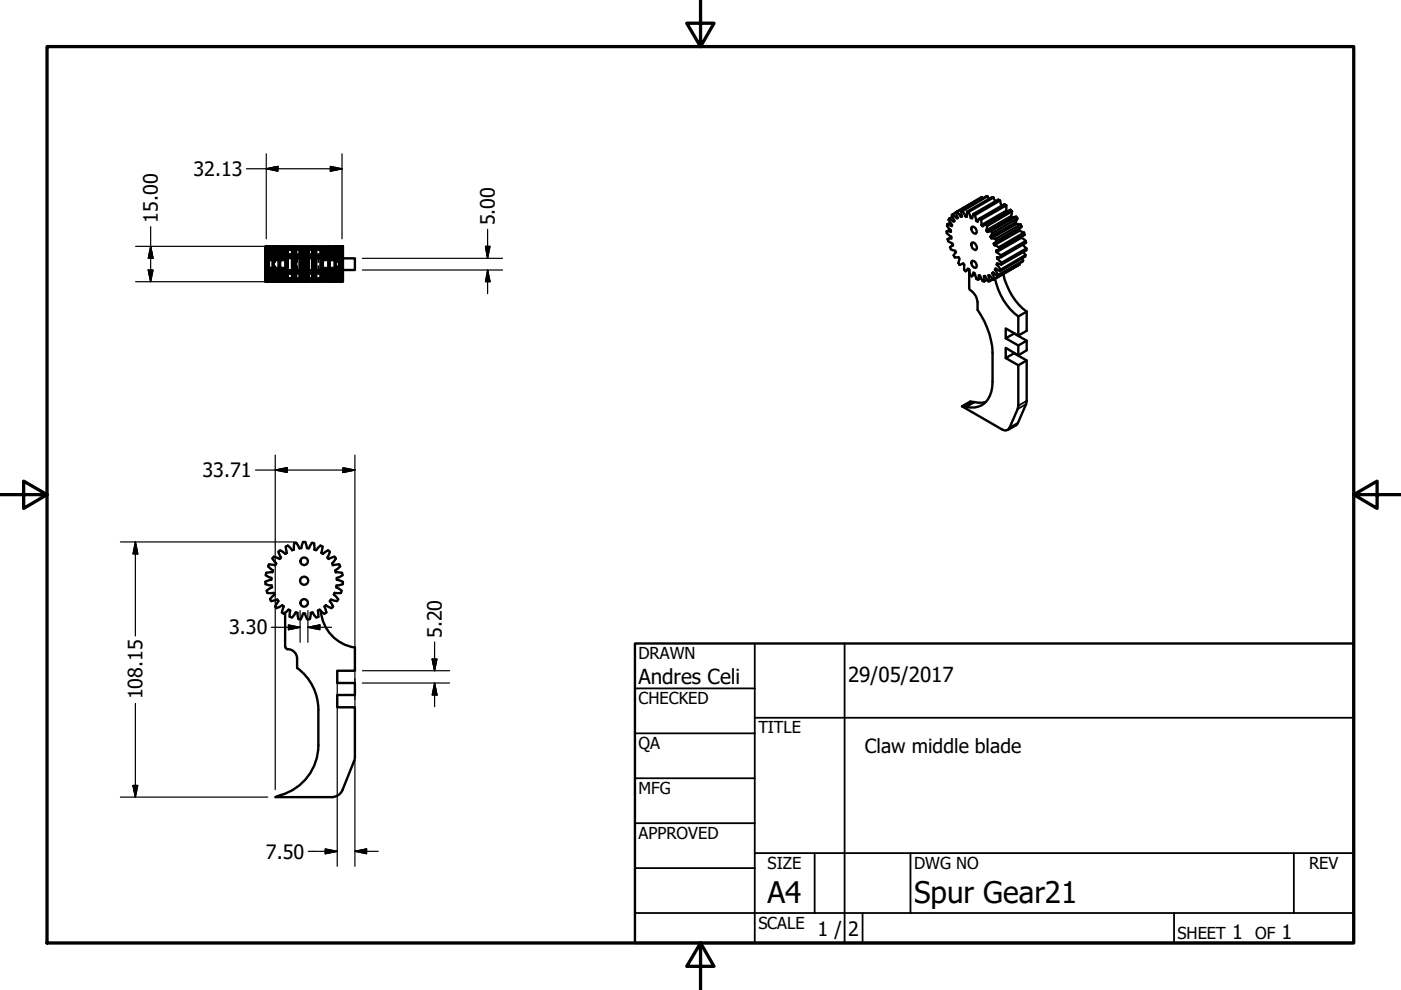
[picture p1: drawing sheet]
<svg xmlns="http://www.w3.org/2000/svg" width="297mm" height="210mm" viewBox="0 0 297 210" stroke-linecap="round" stroke-linejoin="round" font-family="sans-serif">
<!-- layer: Visible (ANSI) -->
<g fill="none" stroke="#000" stroke-width=".51">
<path d="M56.4 59.7v-7.5h-.1v7.5h3.1M56.4 52.2h.1M56.5 59.7v-7.5h.3v7.5M56.8 52.2h.2M57 59.7v-7.5h.8v7.5M57.8 52.2h.2M58 59.7v-7.5h1.1v7.5M59.1 52.2h.3M60.5 52.2h-1.1v7.5M60.5 59.7h.5M60.6 52.2l-.1 7.5h-1.1M60.6 52.2v7.5"/>
<path d="M60.6 52.2h.4M61.9 52.2h-.9v7.5M61.9 59.7h.4M62.3 52.2h-.4v7.5h-.9M62.3 52.2v7.5M62.4 59.7h.4M62.4 52.2h.4M63.5 59.7v-7.5h.4v7.5M63.5 52.2h-.7v7.5M63.9 52.2h.8M64.3 52.2v7.5h-1.5M64.3 59.7h.4"/>
<path d="M64.7 59.7h.4v-7.5h.4v7.5h-.4M65.1 52.2h-.4v7.5M65.5 52.2h.7v7.5h-.7M66.2 59.7h.4M66.2 52.2h.4M66.6 52.2h.5v7.5h-.5zM66.7 52.2v7.5M67.1 52.2h.8v7.5h-.8M67.9 59.7h.5M67.9 52.2h.5M68.4 52.2l.1 7.5zM68.5 52.2h1.1v7.5h-1.1"/>
<path d="M69.6 59.7h.3M69.6 52.2h.3M69.9 52.2h1v7.5h-1zM70.9 59.7h.3M70.9 52.2h.3M71.2 52.2h.7v7.5h-.7zM71.9 59.7h.2M71.9 52.2h.2M72.1 52.2h.4v7.5h-.4zM72.5 59.7h.1M72.5 52.2h.1M72.6 52.2h.1v7.5h-.1z"/>
<path d="M72.7 54.8h2.5v2.4h-2.5M200.7 49.1v.3l1 .8v.4l-.8 .1M200.9 47.5l-.1 .4 .8 1v.3l-.9-.1M200.9 50.7l.1 .5 1 .5 .1 .3-.7 .4 .2 .5 .9 .2 .2 .4-.5 .6 .2 .5 .9-.1 .2 .4-.3 .9 .3 .4 .7-.3 .3 .2-.1 1.1 .3 .3M201.3 46.3l-.2 .3 .8 1.1-.1 .3-.9-.5M201.4 48.7l-.7 .4M201.5 47.2l-.6 .3M201.7 50.3l-.8 .4M201.9 45.9l-.6 .4M202 45.4l-.2 .2 .6 1.2-.2 .2-.9-.7M202.1 52l-.4 .2M202.7 45l.4 1.2-.2 .1-.9-.9"/>
<path d="M202.7 45l-.7 .4M202.9 44.9l.8 1M202.9 44.9l-.2 .1M203.8 44.7l.2 1.2h-.3M203.8 44.7h.3M203.9 45.8l-.2 .1M204.1 44.7l.6 1.2M204.2 55.9h-.1M204.7 57.5l.5-.6 .3 .3 .2 1.1 .3 .3M205 45.8l-.3 .1M205 44.9v1h-.3M205 44.9h.4"/>
<path d="M205.4 44.9l.4 1.3 .3 .1 .3-.9M205.4 57.1l-.7 .4M206 58.6l.4-.8 .3 .1 .3 1.3 .4 .1M206 48.2a.86 .86 0 0 1 1 .3 .86 .86 0 0 1-.1 1 .98 .98 0 0 1-.9-1.3zM206 55.4a.86 .86 0 0 1 1 .3 .86 .86 0 0 1-.1 1 .98 .98 0 0 1-.9-1.3zM206 51.5l.1-.1a1.02 1.02 0 0 1 .8 1.6 1.08 1.08 0 0 1-.9-1.5zM206.2 46l-.4 .2M206.4 45.4l.3 .2M206.7 45.6l.2 1.2M206.7 58.2l-.7 .4M207.4 59.3l.1-1 .3 .1 .5 1.2 .4 .1M207.6 46.5l-.7 .3"/>
<path d="M207.7 46.3l-.4 .7-.4-.2M207.7 46.3l.3 .3M208 46.6l.1 1.1M208 59l-.6 .3M208.2 41.8l.2 .2M208.2 41.8l-5.3 3.1M208.2 41.8l-5.5 3.2M209 47.5l-.7 .5-.2-.3M209 47.5l.3 .4M209.1 48.9l.3 .3M209.3 47.9l-.2 1M209.3 59.3l-.6 .4"/>
<path d="M209.4 41.6l.3 .6M209.4 41.6l-5.3 3.1M209.4 41.6h-.3l-5.3 3.1M209.9 59.6l-.4 .1-.6-1.2h-.3l.1 1.2M210 50.2l.2 .3M210.1 49l-.7 .2M210.1 49l.3 .4M210.2 50.5l.9 .1M210.4 57.9l.2-.1 .9 .8M210.4 57.9l.5 1.3M210.4 49.4l-.4 .8M210.6 59.2l-.7 .4"/>
<path d="M210.6 57.8l-.2 .1M210.6 59.3l-.8-1-.3 .1 .4 1.2M210.6 41.9l-.3-.1-5.3 3.1M210.6 41.9l.4 .8M210.6 41.9l-5.2 3M210.7 51.7l.1 .3M210.8 52l1 .4M210.9 59.2l-.3 .1M210.9 59.1a13.3 13.3 0 0 0 5 8l1.8-1M210.9 57.2l.2-.3 .9 .6M210.9 57.2l.7 1.1M211.1 50.6l.2 .5"/>
<path d="M211.2 57l-.3 .2M211.3 53.4l.9 .7M211.3 51.1l-.6 .6M211.3 56.1l.1-.2 .9 .2M211.3 56.1l.9 1.1M211.5 54.8l.8 .9M211.6 55.9l-.3 .2M211.6 58.3l-.1 .3M211.8 52.4l.1 .5M211.9 52.9l-.7 .2 .1 .3M212 54.6l-.5 .2M212 42.5l.3 1.2"/>
<path d="M212 42.5l-5.3 3.1M212 42.5l-.4-.2-5.2 3.1M212.2 57.2l-.2 .3M212.2 54.1l.1 .4M212.3 54.5h-.9l.1 .3M212.3 55.7v.4M212.7 58.1a13.3 13.3 0 0 0 5 8M213.4 43.5v1.2M213.4 44.7l.2 .2M213.4 44.7l-5.3 3M213.4 43.5l-5.4 3.1M213.4 43.5l-.4-.2-5.3 3"/>
<path d="M214.2 44.5l-5.2 3M214.2 44.5l-5.5 3.2M214.2 44.5l.4 .3M214.4 45.8l.2 .3M214.4 45.8l-5.3 3.1M214.6 44.8l-.2 1M214.6 44.8l-5.3 3.1M214.6 46.1l-5.2 3.1M215.3 47.2l.2 .3M215.3 47.2l-5.3 3M215.5 45.9l-.9 .2M215.5 45.9l-5.4 3.1"/>
<path d="M215.5 45.9l.2 .4M215.5 47.5l.9 .1M215.5 47.5l-5.3 3M215.7 46.3l-.4 .9M215.7 46.3l-5.3 3.1M216 48.5l.2 .4M216 48.5l-5.3 3.2M216.1 55.9l.1 .2M216.2 48.9l.9 .4M216.2 56.1l-5.6 3.2M216.2 56.1l-5.3 3.1M216.2 48.9l-5.4 3.1"/>
<path d="M216.4 47.6l-5.3 3M216.4 47.6l.2 .4M216.5 50.2l.1 .2M216.6 50.4l.9 .7M216.6 48l-.6 .5M216.6 50.4l-5.3 3M216.6 48l-5.3 3.1M216.7 54.8l.2 .5M216.9 51.9l.7 .8M216.9 55.3l-5.4 3.3M216.9 55.3l-5.3 3M217 53.4l.4 .7"/>
<path d="M217.1 49.3l-5.3 3.1M217.1 49.3l.1 .5M217.2 49.8l-5.4 3.1M217.2 49.8l-5.3 3.1M217.4 54.1v.3l-5.4 3.1M217.4 54.1l-5.2 3.1M217.5 51.1l.1 .4-5.3 3M217.5 51.1l-5.3 3M217.6 52.7v.4l-5.3 3M217.6 52.7l-5.3 3M215 70.6l2.7 1.6v2.1M215 74.8l2.7 1.6v8.6l-.1 .7-1.8 3.9-.3 .5"/>
<path d="M215.9 77.4v8.6M217.7 66.1v4M205.7 85.1a7 7 0 0 0 3.3 .2M57 119.7l-.2 .4M59 117l.6 1.2M59.4 116.7l-.4 .3M59.4 116.7l1.1 .7M59.6 118.2l-.3 .3-1.2-.5-.4 .4 .9 1.1-.2 .3-1.4-.1M60.6 115.9l.4-.2 .9 1M60.6 115.9l.2 1.3M60.8 117.2l-.3 .2M62.3 116.5l-.4 .2"/>
<path d="M62.4 115.2l-.1 1.4M62.8 115.1l-.4 .1M62.8 115.1l.7 1.2M63.9 116.2l-.4 .1M63.9 116.2l.3-1.3h.4h.1l.4 1.3M65.1 116.2l.4 .1M66.1 115.1l-.6 1.2M66.1 115.1l.5 .1M66.6 115.2l.1 1.4M68.1 117.2l.4 .2M68.4 115.9l-.3 1.3M68.4 115.9l-.5-.2-.8 1-.4-.2"/>
<path d="M69.4 118.2l.3 .3M69.5 116.7l-1.1 .7M69.6 116.7l.4 .3M69.7 118.5l1.2-.5 .2 .3 .1 .1-.8 1.1 .2 .3M69.9 117l-.5 1.2M71.9 119.7l-1.3 .1M71.9 119.7l.2 .4-1 .8 .1 .4 1.3 .2M56.3 123.9l1.3 .2 .1 .4M56.3 122l1.3 .5-.1 .4-1.2 .4v.5M56.4 121.5l-.1 .4M56.9 120.1l1 .8-.1 .4M57.2 127l.3 .4 1.3-.3"/>
<path d="M57.7 124.5l-1.2 .7 .2 .5M57.7 121.3l-1.3 .2M58 125.7l.2 .4-.9 .9M58 125.7h-1.3M58.7 128.9l1.2-.6 .3 .3-.4 1.3 .4 .2 1-.8M58.8 127.1l.2 .3M59 127.5l-.6 1.1 .3 .3M60.5 129.9v7.2M60.5 137.2l.3 .4h.2a2 2 0 0 1 2 2v2a10.9 10.9 0 0 1 4.5 8.9M61.2 129.2l.3 .2M61.5 129.4l-.1 1.4 .5 .1 .8-1.1 .4 .1 .2 1.3 .5 .1M64.3 130.1l-.6 1.2"/>
<path d="M64.3 130.1h.4l.5 1.2M65.7 131.3h-.5M66.3 129.8l.7 1.1 .5-.1M66.3 129.8l-.4 .1-.2 1.3M67.7 129.3l1.1 .8M67.8 129.3l-.4 .1 .1 1.4M68 129.5a8.5 8.5 0 0 0 7.2 7.8M69.1 128.3l1.1 .6M69.1 128.3l-.3 .3 .4 1.3M69.2 129.9l-.4 .2M69.9 127.5l.7 1.1-.3 .3M70.9 125.7h1.4"/>
<path d="M70.9 125.7l-.1 .4 .9 .9M71.3 124.5l1.1 .7-.1 .5M71.4 122.9l1.2 .4M71.5 127.4l-1.3-.3-.3 .3M71.7 127l-.2 .4M72.5 121.5l.1 .5-1.2 .5v.4M72.7 123.4l-.1 .5-1.2 .2-.1 .4M75.2 137.3v4.9h-3.7v2.6h3.7v2.6h-3.7v2.6h3.7v10.8l-2.6 6.6a2.47 2.47 0 0 1-2.3 1.6M67.5 150.5v7.5a11 11 0 0 1-8 10.6l-1.1 .4h11.9"/>
<circle cx="64.5" cy="119" r=".79"/>
<circle cx="64.5" cy="127.8" r=".79"/>
<circle cx="64.5" cy="123.1" r=".86"/>
</g>
<!-- layer: Hidden (ANSI) -->
<g fill="none" stroke="#000" stroke-width=".38">
<path d="M56.3 52.2v3M56.3 56.7v3M56.6 52.2v3M56.6 56.7v3M56.7 52.2v3M56.7 56.7v3M57.3 52.2v3M57.3 56.7v3M57.5 52.2v3M57.5 56.7v3M57.6 52.2v3M57.6 56.7v3"/>
<path d="M57.7 52.2v3M57.7 56.7v3M57.8 52.2v3M57.8 56.7v3M57.9 52.2v3M57.9 56.7v3M58 52.2v3M58 56.7v3M58.2 52.2v3M58.2 56.7v3M58.4 57.2h.3M58.4 54.8h.3"/>
<path d="M58.4 52.2v3.4M58.4 56.4v3.3M58.5 52.2v3M58.5 56.7v3M58.7 52.2v3M58.7 56.7v3M58.8 52.2v3M58.8 56.7v3M59.1 52.2v3M59.1 56.7v3M59.1 54.8h.7M59.1 57.2h.7"/>
<path d="M59.3 52.2v3M59.3 56.7v3M59.5 54.8v.8M59.5 56.4v.8M59.6 52.2v3M59.6 56.7v3M59.8 52.2v3M59.8 56.7v3M59.9 52.2v3M59.9 56.7v3M60.1 57.2h.6M60.1 54.8h.6"/>
<path d="M60.2 52.2v3M60.2 56.7v3M60.5 54.8v.8M60.5 56.4v.8M60.8 52.2v3M60.8 56.7v3M61 57.2h.3M61 54.8h.3M61.2 52.2v.9M61.2 53.9v.9M61.2 57.2v.9M61.2 58.9v.8"/>
<path d="M61.4 57.2h.3M61.4 54.8h.3M61.5 52.2v.9M61.5 53.9v.9M61.5 57.2v.9M61.5 58.9v.8M61.8 57.2h.4M61.8 54.8h.4M61.9 52.2v.9M61.9 53.9v.9M61.9 57.2v.9M61.9 58.9v.8"/>
<path d="M62.3 52.2v3M62.3 56.7v3M62.4 57.2h.4M62.4 54.8h.4M62.7 52.2v.9M62.7 53.9v.9M62.7 57.2v.9M62.7 58.9v.8M62.9 57.2h.2M62.9 54.8h.2M63 54.8v.8M63 56.4v.8"/>
<path d="M63.1 52.2v.9M63.1 53.9v.9M63.1 57.2v.9M63.1 58.9v.8M63.2 57.2h.2M63.2 54.8h.2M63.3 52.2v.9M63.3 53.9v.9M63.3 57.2v.9M63.3 58.9v.8M63.6 57.2h.3M63.6 54.8h.3"/>
<path d="M63.6 52.2v3M63.6 56.7v3M63.8 52.2v.9M63.8 53.9v.9M63.8 57.2v.9M63.8 58.9v.8M64.1 57.2h.3M64.1 54.8h.3M64.3 52.2v.9M64.3 53.9v.9M64.3 57.2v.9M64.3 58.9v.8"/>
<path d="M64.5 57.2h.3M64.5 54.8h.3M64.7 52.2v.9M64.7 53.9v.9M64.7 57.2v.9M64.7 58.9v.8M65 57.2h.3M65 54.8h.3M65.2 52.2v.9M65.2 53.9v.9M65.2 57.2v.9M65.2 58.9v.8"/>
<path d="M65.3 52.2v3M65.3 56.7v3M65.5 57.2h.2M65.5 54.8h.2M65.7 52.2v.9M65.7 53.9v.9M65.7 57.2v.9M65.7 58.9v.8M65.8 57.2h.2M65.8 54.8h.2M65.8 52.2v.9M65.8 53.9v.9"/>
<path d="M65.8 57.2v.9M65.8 58.9v.8M66.2 57.2h.3M66.2 54.8h.3M66.3 52.2v.9M66.3 53.9v.9M66.3 57.2v.9M66.3 58.9v.8M66.7 52.2v3M66.7 56.7v3M66.8 57.2h.4M66.8 54.8h.4"/>
<path d="M67.1 52.2v.9M67.1 53.9v.9M67.1 57.2v.9M67.1 58.9v.8M67.3 57.2h.2M67.3 54.8h.2M67.4 52.2v.9M67.4 53.9v.9M67.4 57.2v.9M67.4 58.9v.8M67.5 52.2v.9M67.5 53.9v1.7"/>
<path d="M67.5 56.4v1.7M67.5 58.9v.8M67.6 57.2h.2M67.6 54.8h.2M67.8 52.2v.9M67.8 53.9v.9M67.8 57.2v.9M67.8 58.9v.8M67.9 57.2h1.6M67.9 54.8h1.6M68 54.8v.8M68 56.4v.8"/>
<path d="M68.1 52.2v3M68.1 56.7v3M68.8 52.2v3M68.8 56.7v3M69.1 52.2v3M69.1 56.7v3M69.2 52.2v3M69.2 56.7v3M69.4 52.2v3M69.4 56.7v3M69.7 52.2v3M69.7 56.7v3"/>
<path d="M69.9 52.2v3M69.9 56.7v3M70.2 52.2v3M70.2 56.7v3M70.3 52.2v3M70.3 56.7v3M70.4 52.2v3M70.4 56.7v3M70.6 52.2v3M70.6 56.7v3M70.7 52.2v3M70.7 56.7v3"/>
<path d="M70.9 52.2v3M70.9 56.7v3M71.1 52.2v3M71.1 56.7v3M71.1 57.2h1.6M71.1 54.8h1.6M71.2 52.2v3M71.2 56.7v3M71.4 52.2v3M71.4 56.7v3M71.5 54.8v.8M71.5 56.4v.8"/>
<path d="M71.7 52.2v3M71.7 56.7v3M72.3 52.2v3M72.3 56.7v3M72.4 52.2v3M72.4 56.7v3M72.6 52.2v3M72.6 56.7v3"/>
</g>
<!-- layer: Visible Narrow (ANSI) -->
<path d="M215.8 89.6l-1.7 1M217.6 85.7l-1.8 1M217.7 85l-1.8 1" fill="none" stroke="#000" stroke-width=".38"/>
<path d="M205.5 57.1v3.9a1.05 1.05 0 0 0 .7 .9 3.9 3.9 0 0 1 1.1 3.8 17.6 17.6 0 0 1 3.1 9.1v6.1a5.2 5.2 0 0 1-2.9 5.3l-.9 .2-1.8-.1M215 74.9l-1.8 1 2.7 1.5 1.8-1M215 70.7l-1.8 1 2.7 1.6M215.9 67.1v4.1M217.7 74.3l-1.8 1-2.7-1.5v2.1M217.7 72.2l-1.8 1.1v2M217.7 70.1l-1.8 1.1-2.7-1.6v2.1M205.7 85.1l-1.7 1 .8 .2 1.8-1M215.5 90.1l-1.8 1.1M215.9 86l-.1 .7-1.7 3.9a1.08 1.08 0 0 1-1.7 .4l-8.4-4.9" fill="none" stroke="#000" stroke-width=".51"/>
<!-- layer: Border (ANSI) -->
<path d="M148.5 -.1v10l-2.9-5h5.8l-2.9 5M10 9.9h277v190h-277zM0 104.9h10l-5-2.9v5.8l5-2.9M287 104.9l5 2.9v-5.8l-5 2.9h10M148.5 199.9l2.9 5h-5.8l2.9-5v10" fill="none" stroke="#000" stroke-width=".7"/>
<!-- layer: Title (ANSI) -->
<g fill="none" stroke="#000" stroke-width=".38">
<path d="M160 136.4v63.5M179.1 136.4v63.5M134.6 146h25.4M134.6 155.5h25.4M160 152.2h127M134.6 165h25.4M134.6 174.5h25.4M134.6 193.6h152.4M134.6 184.1h25.4M160 180.9h127M172.7 180.9v12.7M182.9 193.6v6.3"/>
<path d="M193 180.9v12.7M248.9 193.6v6.3M274.3 180.9v12.7"/>
</g>
<path d="M134.6 136.4h152.4v63.5h-152.4z" fill="none" stroke="#000" stroke-width=".51"/>
<!-- layer: Dimension (ANSI) -->
<g fill="none" stroke="#000" stroke-width=".25">
<path d="M52.3 35.8h20.2M56.5 35.8l2.4-.5v1zM56.5 32.6v18M70 35.3l2.5 .5-2.5 .5zM72.5 32.6v18M28.8 52.2h33.8M28.8 59.7h33.8M31.4 57.2h1l-.5 2.5zM31.9 52.2l.5 2.6h-1zM31.9 48v11.7M76.8 57.2h29.8M76.8 54.8h29.8"/>
<path d="M102.9 52.2h1l-.5 2.6zM103.4 57.2l.5 2.5h-1zM103.4 48.6v6.2M103.4 57.2v5.1M54.2 99.7h21M58.4 99.7l2.5-.5v1zM58.4 96.5v70.9M72.7 99.2l2.5 .5-2.5 .5zM75.2 96.5v87.2M25.5 114.9h37.1M28.7 114.9l.5 2.5h-1zM28.7 114.9v19.9"/>
<path d="M57.5 133h6.1M61.2 132.5l2.4 .5-2.4 .5zM63.6 129.4v6.8M65.3 133l2.5-.5v1zM65.3 133h5M65.3 129.4v6.8M91.6 139.7h1l-.5 2.5zM92.1 136.1v6.1M28.7 149.1v19.9M71.5 143.9v39.8M76.8 144.8h18.5M76.8 142.2h18.5"/>
<path d="M92.1 144.8l.5 2.6h-1zM92.1 144.8v5M25.5 169h31.3M28.2 166.5h1l-.5 2.5zM69 180l2.5 .5-2.5 .5zM65.3 180.5h6.2M75.2 180.5l2.5-.5v1zM75.2 180.5h5"/>
</g>
<g fill="#000" stroke="#000" stroke-width=".25">
<path d="M56.5 35.8l2.4-.5zM56.5 35.8l2.4-.5v1zM70 36.3l2.5-.5zM70 35.3l2.5 .5-2.5 .5zM31.4 57.2l.5 2.5zM31.4 57.2h1l-.5 2.5zM31.9 52.2l.5 2.6zM31.9 52.2l.5 2.6h-1zM102.9 52.2l.5 2.6zM102.9 52.2h1l-.5 2.6zM103.4 57.2l.5 2.5zM103.4 57.2l.5 2.5h-1z"/>
<path d="M58.4 99.7l2.5-.5zM58.4 99.7l2.5-.5v1zM28.7 114.9l.5 2.5zM28.7 114.9l.5 2.5h-1zM72.7 100.2l2.5-.5zM72.7 99.2l2.5 .5-2.5 .5zM61.2 133.5l2.4-.5zM61.2 132.5l2.4 .5-2.4 .5zM65.3 133l2.5-.5zM65.3 133l2.5-.5v1zM91.6 139.7l.5 2.5zM91.6 139.7h1l-.5 2.5z"/>
<path d="M92.1 144.8l.5 2.6zM92.1 144.8l.5 2.6h-1zM28.2 166.5l.5 2.5zM28.2 166.5h1l-.5 2.5zM75.2 180.5l2.5-.5zM75.2 180.5l2.5-.5v1zM69 181l2.5-.5zM69 180l2.5 .5-2.5 .5z"/>
</g>
<g font-size="6.3">
<text x="162.8" y="191.4">A4</text>
<text x="193.8" y="191.6">Spur Gear21</text>
</g>
<g font-size="4.4">
<text x="135.4" y="145.1">Andres Celi</text>
<text x="179.8" y="144.5">29/05/2017</text>
</g>
<g font-size="4.2">
<text x="41" y="37.3">32.13</text>
<text x="33.5" y="47.2" transform="rotate(-90 33.5 47.2)">15.00</text>
<text x="104.9" y="47.8" transform="rotate(-90 104.9 47.8)">5.00</text>
<text x="42.9" y="101.2">33.71</text>
<text x="48.6" y="134.5">3.30</text>
<text x="93.7" y="135.3" transform="rotate(-90 93.7 135.3)">5.20</text>
<text x="30.2" y="148.3" transform="rotate(-90 30.2 148.3)">108.15</text>
<text x="56.4" y="182">7.50</text>
<text x="173.3" y="198.5">1 /</text>
<text x="179.8" y="198.5">2</text>
<text x="261.2" y="199.1">1</text>
<text x="271.7" y="199.1">1</text>
</g>
<text font-size="4.1" x="183.4" y="159.7">Claw middle blade</text>
<g font-size="3.5">
<text x="135.4" y="139.7">DRAWN</text>
<text x="135.4" y="149.3">CHECKED</text>
<text x="160.8" y="155.5">TITLE</text>
<text x="135.4" y="158.8">QA</text>
<text x="135.4" y="168.3">MFG</text>
<text x="135.4" y="177.8">APPROVED</text>
<text x="162.8" y="184.2">SIZE</text>
<text x="193.8" y="184.2">DWG NO</text>
<text x="277.6" y="184.2">REV</text>
<text x="160.8" y="196.9">SCALE</text>
<text x="249.7" y="199.1">SHEET</text>
<text x="266.1" y="199.1">OF</text>
</g>
</svg>
